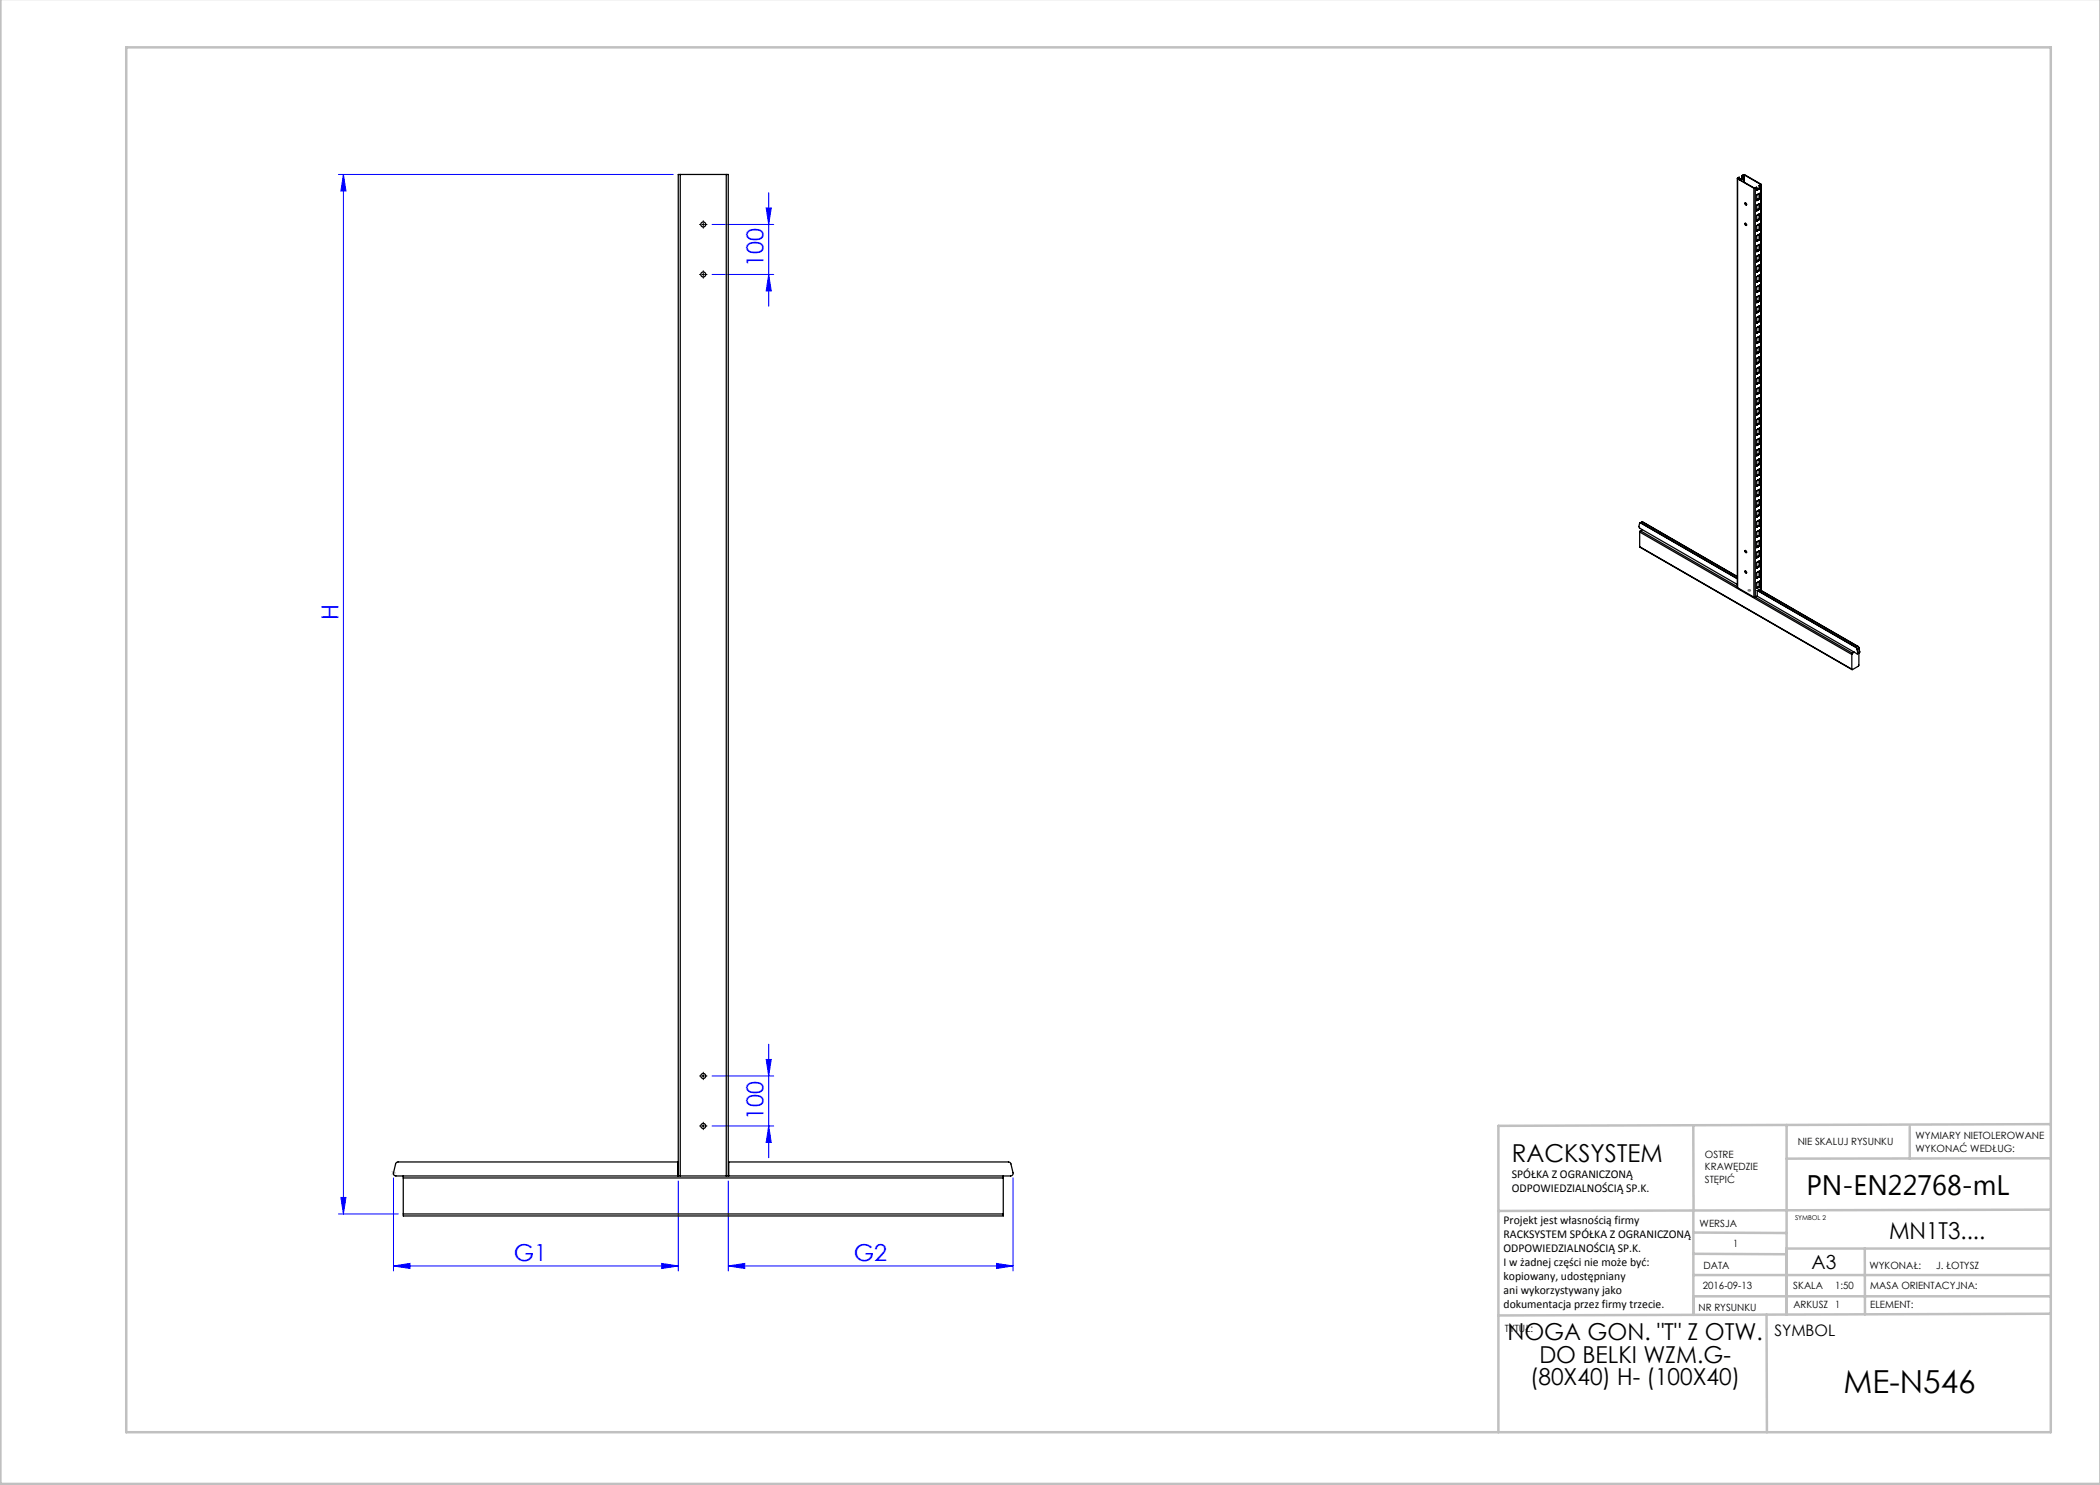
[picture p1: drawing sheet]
<svg xmlns="http://www.w3.org/2000/svg" width="420mm" height="297mm" viewBox="0 0 420 297" stroke-linecap="round" stroke-linejoin="round" font-family="sans-serif">
<g fill="none" stroke="#c0c0c0" stroke-width=".5">
<path d="M.1 -.1v296.9h419.9M25.2 9.5h385v276.9h-385zM338.7 225.2v16.9M357.3 225v37.9M382 225.4v6.3M410.1 224.8l-110.4 .4v61.2M410.1 231.7h-52.8M338.7 259.3h71.5M338.7 255h71.5M338.7 250.8l18.6 .1M338.7 246.5l18.6 .1M338.7 242.1v20.9"/>
<path d="M373 249.7v13.2M410.1 241.9l-110.4 .3M410.2 249.7h-52.9v13.2M353.3 262.9l.1 23.5M410.2 262.7l-110.5 .4"/>
</g>
<path d="M78.3 234.2l.8 .7M78.3 234.9l.8-.7M78.7 235.1v-1M79.2 234.6h-1" fill="none" stroke="#c0c0c0" stroke-width=".2" stroke-dasharray="1.3 .6" stroke-dashoffset=".5" stroke-linecap="butt"/>
<g fill="none" stroke="#00f" stroke-width=".2">
<path d="M67.7 34.9h67M68.7 34.9l.5 3.3h-1zM68.7 34.9v207.9M153.7 38.5v22.7M142.4 54.9h12.3M142.4 44.9h12.3M153.2 41.6h1l-.5 3.3zM153.7 54.9l.5 3.3h-1zM142.4 215.2h12.3M153.2 211.9h1l-.5 3.3zM153.7 208.8v22.7M68.2 239.5h1l-.5 3.3z"/>
<path d="M78.7 235.6v18.6M135.7 236.2v18M142.4 225.2h12.3M145.7 236.2v18M153.7 225.2l.5 3.3h-1zM202.6 235.6v18.6M67.7 242.8h12M78.7 253.2l3.3-.5v1zM78.7 253.2h57M132.4 252.7l3.3 .5-3.3 .5zM145.7 253.2l3.3-.5v1zM145.7 253.2h56.9"/>
<path d="M199.3 252.7l3.3 .5-3.3 .5z"/>
</g>
<circle cx="349.9" cy="118.1" r=".2" fill="none" stroke="#808080" stroke-width=".25"/>
<g fill="none" stroke="#000" stroke-width=".2" stroke-dasharray="15.2 1.3 1.3 1.3">
<path d="M140.2 54.9h-.3M140.2 44.9h-.3M140.7 54.4v-.3M140.7 55.4v.2M140.7 44.4v-.3M140.7 45.4v.2M141.2 54.9h.2M141.2 44.9h.2M140.2 215.2h-.3M140.7 214.7v-.3M140.7 215.7v.2M141.2 215.2h.2"/>
<path d="M140.2 225.2h-.3M140.7 224.7v-.3M140.7 225.7v.2M141.2 225.2h.2"/>
</g>
<path d="M140.4 54.9h.5M140.4 44.9h.5M140.7 44.6v.5M140.7 54.6v.5M140.4 215.2h.5M140.7 214.9v.5M140.4 225.2h.5M140.7 224.9v.5" fill="none" stroke="#000" stroke-width=".2"/>
<g fill="#00f">
<path d="M78.7 253.2l3.3-.5v1zM132.4 252.7l3.3 .5-3.3 .5z"/>
<path d="M145.7 253.2l3.3-.5v1zM199.3 252.7l3.3 .5-3.3 .5z"/>
<path d="M153.7 54.9l.5 3.3h-1zM153.2 41.6h1l-.5 3.3z"/>
<path d="M153.2 211.9h1l-.5 3.3zM153.7 225.2l.5 3.3h-1zM68.7 34.9l.5 3.3h-1zM68.2 239.5h1l-.5 3.3z"/>
</g>
<g fill="none" stroke="#000" stroke-width=".25">
<path d="M136.1 34.9h-.4v200.3M136.1 34.9v200.3M136.1 34.9h9.2M145.3 34.9h.4v200.3M145.3 34.9v200.3M347.5 35.7v81.8M347.5 35.8l3.3 1.8M347.5 35.8v81.7M347.6 35.6v.1M347.6 35.7l3.2 1.9 .5-.1M347.9 35.5l-.4 .1v.2M347.9 35.5l-.3 .1"/>
<path d="M347.9 35.5v.4M348 36h.1M348 35.9v.1M348 35.9h.1M348.1 36h.1M348.1 35.9v.1M348.1 35.9h.1M348.2 35.8l-.1 .1M348.2 35.8l.1 .1M348.2 35.8h.1M348.3 35.7l-.3 .2M348.3 35.7l.1 .1"/>
<path d="M348.4 35.1l.5-.1 3.3 1.8v.2M348.4 35.7h-.1M348.4 35.7h.1M348.4 35.1v.1M348.4 35.1v.6M348.4 35.8l-.1 .1M348.4 35.7v.1M348.4 35.2v.5M348.7 35h.2M348.7 35l-.3 .2M348.7 35v1.4M348.9 35l3.2 1.9"/>
<path d="M348.9 35v1.5M350.8 37.6h.3M350.8 37.6v81.8M351.1 37.6v81.8M351.3 38.1h.1M351.3 37.5l-.2 .1M351.3 37.5v.6M351.3 39v1.1M351.3 39h.1M351.5 38h.1M351.5 38h-.2M351.5 40h.1"/>
<path d="M351.5 40l-.2 .1M351.5 37.9v.1M351.5 39.9l.1-.1 .1 .1M351.5 39.9v.1M351.5 37.9h.1M351.5 39.9h.1M351.5 38l-.1 .1M351.5 38.9h.1M351.6 39.9l-.1 .1M351.6 37.9l-.1 .1M351.6 37.9h.1M351.6 39.9h.1"/>
<path d="M351.6 38.9l-.2 .1M351.7 37.8l-.2 .1M351.7 39.9h-.1M351.7 39.9h.1M351.7 37.8l-.1 .1M351.7 37.8v.1M351.7 37.8h.1M351.8 37.7l.1 .1M351.8 37.7l-.1 .1M351.8 39.8l-.1 .1M351.8 39.8h.1M351.8 37.7h.1"/>
<path d="M351.8 39.7v.1M351.8 37.1l.1 .1M351.8 37.1v.6M351.8 38.7v1M351.8 39.7l.1 .1M351.9 38.7h.1M351.9 38.7l-.3 .2M351.9 39.8l-.2 .1M351.9 37.8l-.2 .1M351.9 39.8h.1M351.9 37.7v.1M351.9 37.2v.5"/>
<path d="M351.9 38.7v1.1M352.1 36.9v.1M352.1 37l-.3 .1M352.2 37l-.3 .2M352.2 37v81.1M352.2 36.9v81.2M349 44.7a.21 .21 0 0 1 .3 .1 .21 .21 0 0 1-.2 .2zM349 40.6a.21 .21 0 0 1 .3 .1 .21 .21 0 0 1-.2 .2zM349.1 40.6v.2l.2 .2M349.1 44.6v.3l.2 .2M351.3 50.3h.1M351.3 48.3h.1"/>
<path d="M351.3 51.3v1.1M351.3 40.1h.1M351.3 42.1l.1 .1M351.3 44.2h.1M351.3 46.2h.1M351.3 52.4h.1M351.3 54.4h.1M351.3 56.4l.1 .1M351.3 58.5h.1M351.4 58.5h.1M351.4 56.5h.1M351.4 54.4h.1"/>
<path d="M351.4 52.4h.1M351.4 46.2h.1M351.4 44.2h.1M351.4 42.2h.1M351.4 40.1h.1M351.3 51.3h.1M351.5 42v.1M351.5 42l-.2 .1M351.5 44.1h.1M351.5 44.1h-.2M351.5 46.1v.1M351.5 46.1l-.2 .1"/>
<path d="M351.5 48.2h.1M351.5 48.2h-.2M351.5 50.2h.1M351.5 50.2l-.2 .1M351.5 52.2v.1M351.5 52.2l-.2 .1M351.5 54.3h.1M351.5 54.3h-.2M351.5 56.3v.1M351.5 56.3l-.2 .1M351.5 58.4h.1M351.5 58.4h-.2"/>
<path d="M351.5 41.9v.1M351.5 44l.1-.1 .1 .1M351.5 44v.1M351.5 46v.1M351.5 48.1v.1M351.5 50.1v.1M351.5 52.2h.1M351.5 54.2v.1M351.5 56.2l.1-.1 .1 .1M351.5 56.2v.1M351.5 58.3v.1M351.5 41.9h.1"/>
<path d="M351.5 44h.1M351.5 46h.1M351.5 48.1h.1M351.5 50.1h.1M351.5 54.2h.1M351.5 56.2h.1M351.5 58.3h.1M351.5 41.9l.1 .1M351.5 46l.1 .1M351.5 56.2l.1 .1M351.5 58.4l-.1 .1M351.5 56.4l-.1 .1"/>
<path d="M351.5 54.3l-.1 .1M351.5 52.3l-.1 .1M351.5 50.2l-.1 .1M351.5 48.2l-.1 .1M351.5 46.2h-.1M351.5 44.1l-.1 .1M351.5 42.1l-.1 .1M351.5 40l-.1 .1M351.5 40.9h.1M351.5 43h.1M351.5 45h.1M351.5 47l.1 .1"/>
<path d="M351.5 49.1h.1M351.5 51.1h.1M351.5 53.2h.1M351.5 55.2h.1M351.5 57.2l.1 .1M351.5 59.3h.1M351.6 57.2l-.3 .2v1.1M351.6 58.3l-.1 .1M351.6 55.2l-.3 .1v1.1M351.6 56.3l-.1 .1M351.6 53.2l-.3 .1v1.1M351.6 54.2l-.1 .1"/>
<path d="M351.6 52.2l-.1 .1M351.6 50.2h-.1M351.6 47l-.3 .2v1.1M351.6 48.1l-.1 .1M351.6 45l-.3 .1v1.1M351.6 46.1l-.1 .1M351.6 42.9l-.3 .2v1.1M351.6 44l-.1 .1M351.6 40.9l-.3 .2v1M351.6 42l-.1 .1M351.6 42h.1M351.6 44h.1"/>
<path d="M351.6 46.1h.1M351.6 48.1h.1M351.6 50.1v.1M351.6 52.2h.1M351.6 54.2h.1M351.6 56.3h.1M351.6 58.3h.1M351.6 51.1l-.2 .1M351.7 41.9h-.2M351.7 46h-.2M351.7 48l-.2 .1M351.7 50.1h-.2"/>
<path d="M351.7 52.1l-.2 .1M351.7 54.1l-.2 .1M351.7 58.2l-.2 .1M351.7 58.3h-.1M351.7 58.3h.1M351.7 56.2l-.1 .1M351.7 56.2h.1M351.7 54.2h-.1M351.7 54.2h.1M351.7 52.1l-.1 .1M351.7 52.1v.1M351.7 50.1h-.1"/>
<path d="M351.7 50.1h.1M351.7 48l-.1 .1M351.7 48.1h.1M351.7 46l-.1 .1M351.7 46h.1M351.7 44h-.1M351.7 44h.1M351.7 41.9l-.1 .1M351.7 41.9v.1M351.7 41.9h.1M351.7 48v.1M351.7 52.1h.1"/>
<path d="M351.8 41.8l-.1 .1M351.8 41.8l.1 .1M351.8 43.9h-.1M351.8 43.9h.1M351.8 45.9l-.1 .1M351.8 45.9h.1M351.8 47.9l-.1 .1M351.8 47.9l.1 .1M351.8 50l-.1 .1M351.8 50h.1M351.8 52l-.1 .1M351.8 52l.1 .1"/>
<path d="M351.8 54.1l-.1 .1M351.8 54.1h.1M351.8 56.1l-.1 .1M351.8 56.1l.1 .1M351.8 58.2h-.1M351.8 58.2h.1M351.8 41.8h.1M351.8 43.8v.1M351.8 47.9h.1M351.8 49.9v.1M351.8 52h.1M351.8 54v.1"/>
<path d="M351.8 56.1h.1M351.8 58.1v.1M351.8 40.7v1.1M351.8 42.8v1M351.8 44.8v1.1M351.8 46.9v1M351.8 48.9v1M351.8 51v1M351.8 53v1M351.8 55v1.1M351.8 57.1v1M351.8 59.1v1.1"/>
<path d="M351.8 43.8l.1 .1M351.8 49.9l.1 .1M351.8 54l.1 .1M351.8 58.1l.1 .1M351.9 59.1h.1M351.9 59.1l-.6 .3v1.1M351.9 57.1h.1M351.9 57.1l-.3 .1M351.9 55h.1M351.9 55l-.3 .2M351.9 53h.1M351.9 53l-.3 .2"/>
<path d="M351.9 50.9h.1M351.9 50.9l-.3 .2M351.9 48.9h.1M351.9 48.9l-.6 .3v1.1M351.9 46.8h.1M351.9 46.8l-.3 .2M351.9 44.8h.1M351.9 44.8l-.3 .2M351.9 42.8h.1M351.9 42.8l-.3 .1M351.9 40.7h.1M351.9 40.7l-.3 .2"/>
<path d="M351.9 58.2l-.2 .1M351.9 56.2h-.2M351.9 54.1l-.2 .1M351.9 52.1l-.2 .1M351.9 50l-.2 .1M351.9 48l-.2 .1M351.9 45.9l-.2 .1M351.9 43.9l-.2 .1M351.9 41.9l-.2 .1M351.9 46.8v.1M351.9 58.2h.1M351.9 56.1v.1"/>
<path d="M351.9 54.1h.1M351.9 52h.1M351.9 50h.1M351.9 47.9v.1M351.9 45.9h.1M351.9 43.9h.1M351.9 41.8v.1M351.9 40.7v1.1M351.9 42.8v1.1M351.9 44.8v1.1M351.9 46.9v1M351.9 48.9v1.1"/>
<path d="M351.9 50.9v1.1M351.9 53v1.1M351.9 55v1.1M351.9 57.1v1.1M351.9 59.1v1.1M351.3 74.8h.1M351.3 72.8h.1M351.3 62.6h.1M351.3 60.5h.1M351.3 63.5v1.1M351.3 64.6h.1M351.3 66.6l.1 .1"/>
<path d="M351.3 68.7h.1M351.3 70.7h.1M351.3 76.9h.1M351.3 78.9h.1M351.4 78.9h.1M351.4 76.9h.1M351.4 70.7h.1M351.4 68.7h.1M351.4 66.7h.1M351.4 64.6h.1M351.3 63.5h.1M351.5 60.4h.1"/>
<path d="M351.5 60.4l-.2 .1M351.5 62.4v.1M351.5 62.4l-.2 .1M351.5 64.5h.1M351.5 64.5l-.2 .1M351.5 66.5v.1M351.5 66.5l-.2 .1M351.5 68.6h.1M351.5 68.6h-.2M351.5 70.6v.1M351.5 70.6l-.2 .1M351.5 72.7h.1"/>
<path d="M351.5 72.7h-.2M351.5 74.7h.1M351.5 74.7l-.2 .1M351.5 76.7v.1M351.5 76.7l-.2 .1M351.5 78.8h.1M351.5 78.8h-.2M351.5 60.3v.1M351.5 62.4h.1M351.5 64.4v.1M351.5 66.4v.1M351.5 68.5l.1-.1 .1 .1"/>
<path d="M351.5 68.5v.1M351.5 70.5v.1M351.5 72.6l.1-.1 .1 .1M351.5 72.6v.1M351.5 74.6v.1M351.5 76.7h.1M351.5 78.7l.1-.1 .1 .1M351.5 78.7v.1M351.5 60.3h.1M351.5 64.4h.1M351.5 66.4h.1M351.5 68.5h.1"/>
<path d="M351.5 70.5h.1M351.5 72.6h.1M351.5 74.6h.1M351.5 76.6v.1M351.5 78.7h.1M351.5 60.3l.1 .1M351.5 66.4l.1 .1M351.5 70.5l.1 .1M351.5 76.6l.1 .1M351.5 78.8l-.1 .1M351.5 76.8l-.1 .1M351.5 74.7l-.1 .1"/>
<path d="M351.5 72.7l-.1 .1M351.5 70.7h-.1M351.5 68.6l-.1 .1M351.5 66.6l-.1 .1M351.5 64.5l-.1 .1M351.5 62.5l-.1 .1M351.5 60.4l-.1 .1M351.5 61.3l.1 .1M351.5 63.4h.1M351.5 65.4h.1M351.5 67.5h.1M351.5 69.5h.1"/>
<path d="M351.5 71.5l.1 .1M351.5 73.6h.1M351.5 75.6h.1M351.5 77.7h.1M351.5 79.7h.1M351.6 79.7l-.3 .1v1.1M351.6 77.6l-.3 .2v1.1M351.6 78.7l-.1 .1M351.6 75.6l-.3 .2v1.1M351.6 76.7l-.1 .1M351.6 74.6l-.1 .1M351.6 72.6l-.1 .1"/>
<path d="M351.6 69.5l-.3 .1v1.1M351.6 70.6l-.1 .1M351.6 67.4l-.3 .2v1.1M351.6 68.5l-.1 .1M351.6 65.4l-.3 .2v1M351.6 66.5l-.1 .1M351.6 64.4l-.1 .1M351.6 62.4l-.1 .1M351.6 60.4h-.1M351.6 60.4h.1M351.6 62.4h.1M351.6 64.4h.1"/>
<path d="M351.6 66.5h.1M351.6 70.6h.1M351.6 72.6h.1M351.6 74.6h.1M351.6 76.7h.1M351.6 78.7h.1M351.6 63.4l-.2 .1M351.7 60.3h-.2M351.7 62.3l-.2 .1M351.7 64.3l-.2 .1M351.7 66.4h-.2M351.7 70.5h-.2"/>
<path d="M351.7 74.6h-.2M351.7 76.6h-.2M351.7 78.7h-.1M351.7 78.7h.1M351.7 76.6l-.1 .1M351.7 76.6v.1M351.7 74.6h-.1M351.7 74.6h.1M351.7 72.5l-.1 .1M351.7 72.5v.1M351.7 70.5l-.1 .1M351.7 70.5h.1"/>
<path d="M351.7 68.5h-.1M351.7 68.5h.1M351.7 66.4l-.1 .1M351.7 66.4v.1M351.7 64.4h-.1M351.7 64.4h.1M351.7 62.3l-.1 .1M351.7 62.3v.1M351.7 60.3l-.1 .1M351.7 60.3h.1M351.7 62.3h.1M351.7 66.4h.1"/>
<path d="M351.7 72.5h.1M351.7 76.6h.1M351.8 60.2l-.1 .1M351.8 60.2h.1M351.8 62.2l-.1 .1M351.8 62.2l.1 .1M351.8 64.3h.1M351.8 64.3l-.1 .1M351.8 66.3l-.1 .1M351.8 66.3l.1 .1M351.8 68.4h-.1M351.8 68.4h.1"/>
<path d="M351.8 70.4l-.1 .1M351.8 70.4h.1M351.8 72.4l.1 .1M351.8 72.4l-.1 .1M351.8 74.5l-.1 .1M351.8 74.5h.1M351.8 76.5l.1 .1M351.8 76.5l-.1 .1M351.8 78.6h-.1M351.8 78.6h.1M351.8 62.2h.1M351.8 64.2v.1"/>
<path d="M351.8 66.3h.1M351.8 68.3v.1M351.8 72.4h.1M351.8 74.4v.1M351.8 76.5h.1M351.8 78.5v.1M351.8 61.2v1M351.8 63.2v1M351.8 65.2v1.1M351.8 67.3v1M351.8 69.3v1.1M351.8 71.4v1"/>
<path d="M351.8 73.4v1M351.8 75.5v1M351.8 77.5v1M351.8 79.5v1.1M351.8 64.2l.1 .1M351.8 68.3l.1 .1M351.8 74.4l.1 .1M351.8 78.5l.1 .1M351.9 79.5h.1M351.9 79.5l-.3 .2M351.9 77.5h.1M351.9 77.5l-.3 .1"/>
<path d="M351.9 75.4h.1M351.9 75.4l-.3 .2M351.9 73.4h.1M351.9 73.4l-.6 .3v1.1M351.9 71.3h.1M351.9 71.3l-.6 .4v1.1M351.9 69.3h.1M351.9 69.3l-.3 .2M351.9 67.3h.1M351.9 67.3l-.3 .1M351.9 65.2h.1M351.9 65.2l-.3 .2"/>
<path d="M351.9 63.2h.1M351.9 63.2l-.3 .2M351.9 61.1h.1M351.9 61.1l-.6 .4v1.1M351.9 78.6l-.2 .1M351.9 76.6l-.2 .1M351.9 74.5l-.2 .1M351.9 72.5l-.2 .1M351.9 70.4l-.2 .1M351.9 68.4l-.2 .1M351.9 66.4l-.2 .1M351.9 64.3l-.2 .1"/>
<path d="M351.9 62.3l-.2 .1M351.9 60.2l-.2 .1M351.9 61.1v.1M351.9 71.3v.1M351.9 78.6h.1M351.9 76.5h.1M351.9 74.5h.1M351.9 72.4v.1M351.9 70.4h.1M351.9 68.4h.1M351.9 66.3v.1M351.9 64.3h.1"/>
<path d="M351.9 62.2v.1M351.9 60.2h.1M351.9 61.2v1M351.9 63.2v1.1M351.9 65.2v1.1M351.9 67.3v1.1M351.9 69.3v1.1M351.9 71.4v1M351.9 73.4v1.1M351.9 75.4v1.1M351.9 77.5v1.1M351.9 79.5v1.1"/>
<path d="M351.3 97.3h.1M351.3 95.2h.1M351.3 85h.1M351.3 86v1.1M351.3 98.2v1.1M351.3 80.9h.1M351.3 83h.1M351.3 87.1h.1M351.3 89.1h.1M351.3 91.1l.1 .1M351.3 93.2h.1M351.3 99.3h.1"/>
<path d="M351.4 99.3h.1M351.4 93.2h.1M351.4 91.2h.1M351.4 89.1h.1M351.4 87.1h.1M351.4 83h.1M351.4 80.9h.1M351.3 98.2h.1M351.3 86h.1M351.5 80.8v.1M351.5 80.8l-.2 .1M351.5 82.9h.1"/>
<path d="M351.5 82.9h-.2M351.5 84.9h.1M351.5 84.9l-.2 .1M351.5 86.9v.1M351.5 86.9l-.2 .1M351.5 89h.1M351.5 89h-.2M351.5 91v.1M351.5 91l-.2 .1M351.5 93.1h.1M351.5 93.1h-.2M351.5 95.1h.1"/>
<path d="M351.5 95.1l-.2 .1M351.5 97.1v.1M351.5 97.1l-.2 .1M351.5 99.2h.1M351.5 99.2l-.2 .1M351.5 80.7l.1-.1 .1 .1M351.5 80.7v.1M351.5 82.8v.1M351.5 84.8l.1-.1 .1 .1M351.5 84.8v.1M351.5 86.9l.1-.1 .1 .1M351.5 86.9h.1"/>
<path d="M351.5 88.9v.1M351.5 90.9l.1-.1 .1 .1M351.5 90.9v.1M351.5 93v.1M351.5 95v.1M351.5 97.1l.1-.1 .1 .1M351.5 97.1h.1M351.5 99.1v.1M351.5 80.7h.1M351.5 82.8h.1M351.5 84.8h.1M351.5 88.9h.1"/>
<path d="M351.5 90.9h.1M351.5 93h.1M351.5 95h.1M351.5 99.1h.1M351.5 80.7l.1 .1M351.5 84.8l.1 .1M351.5 90.9l.1 .1M351.5 95l.1 .1M351.5 99.2l-.1 .1M351.5 97.2l-.1 .1M351.5 95.1l-.1 .1M351.5 93.1l-.1 .1"/>
<path d="M351.5 91.1l-.1 .1M351.5 89l-.1 .1M351.5 87l-.1 .1M351.5 84.9l-.1 .1M351.5 82.9l-.1 .1M351.5 80.9h-.1M351.5 81.7l.1 .1M351.5 83.8h.1M351.5 85.8h.1M351.5 87.9h.1M351.5 89.9h.1M351.5 91.9l.1 .1"/>
<path d="M351.5 94h.1M351.5 96l.1 .1M351.5 98.1h.1M351.6 99.1l-.1 .1M351.6 97.1l-.1 .1M351.6 94l-.3 .1v1.1M351.6 95.1h-.1M351.6 91.9l-.3 .2v1.1M351.6 93l-.1 .1M351.6 89.9l-.3 .2v1M351.6 91l-.1 .1M351.6 87.9l-.3 .1v1.1"/>
<path d="M351.6 88.9l-.1 .1M351.6 86.9l-.1 .1M351.6 84.9h-.1M351.6 81.7l-.3 .2v1.1M351.6 82.8l-.1 .1M351.6 80.8l-.1 .1M351.6 80.8h.1M351.6 82.8h.1M351.6 84.9h.1M351.6 86.9h.1M351.6 88.9h.1M351.6 91h.1"/>
<path d="M351.6 93h.1M351.6 95.1h.1M351.6 97.1h.1M351.6 99.1h.1M351.6 98.1l-.2 .1M351.6 85.8l-.2 .1M351.7 82.7l-.2 .1M351.7 88.8l-.2 .1M351.7 92.9l-.2 .1M351.7 95h-.2M351.7 99l-.2 .1M351.7 99.1h-.1"/>
<path d="M351.7 99.1h.1M351.7 97l-.1 .1M351.7 97v.1M351.7 95l-.1 .1M351.7 95h.1M351.7 93h-.1M351.7 93h.1M351.7 90.9l-.1 .1M351.7 90.9h.1M351.7 88.9h-.1M351.7 88.9h.1M351.7 86.8l-.1 .1"/>
<path d="M351.7 86.8v.1M351.7 84.8l-.1 .1M351.7 84.8h.1M351.7 82.8h-.1M351.7 82.8h.1M351.7 80.7l-.1 .1M351.7 80.7h.1M351.7 86.8h.1M351.7 97h.1M351.8 80.6l.1 .1M351.8 80.6l-.1 .1M351.8 82.7h-.1"/>
<path d="M351.8 82.7h.1M351.8 84.7h.1M351.8 84.7l-.1 .1M351.8 86.7l-.1 .1M351.8 86.7l.1 .1M351.8 88.8h.1M351.8 88.8l-.1 .1M351.8 90.8l-.1 .1M351.8 90.8l.1 .1M351.8 92.9h.1M351.8 92.9h-.1M351.8 94.9h.1"/>
<path d="M351.8 94.9l-.1 .1M351.8 96.9l.1 .1M351.8 96.9l-.1 .1M351.8 99l-.1 .1M351.8 99h.1M351.8 80.6h.1M351.8 82.6v.1M351.8 86.7h.1M351.8 88.7v.1M351.8 90.8h.1M351.8 92.8v.1M351.8 96.9h.1"/>
<path d="M351.8 98.9v.1M351.8 81.6v1M351.8 83.6v1.1M351.8 85.7v1M351.8 87.7v1M351.8 89.7v1.1M351.8 91.8v1M351.8 93.8v1.1M351.8 95.9v1M351.8 97.9v1M351.8 99.9v1.1M351.8 82.6h.1"/>
<path d="M351.8 88.7l.1 .1M351.8 92.8l.1 .1M351.8 98.9l.1 .1M351.9 99.9h.1M351.9 99.9l-.3 .2M351.9 97.9h.1M351.9 97.9l-.3 .2M351.9 95.8h.1M351.9 95.8l-.6 .4v1.1M351.9 93.8h.1M351.9 93.8l-.3 .2M351.9 91.8h.1"/>
<path d="M351.9 91.8l-.3 .1M351.9 89.7h.1M351.9 89.7l-.3 .2M351.9 87.7h.1M351.9 87.7l-.3 .2M351.9 85.6h.1M351.9 85.6l-.3 .2M351.9 83.6h.1M351.9 83.6l-.6 .3v1.1M351.9 81.5h.1M351.9 81.5l-.3 .2M351.9 99l-.2 .1"/>
<path d="M351.9 97l-.2 .1M351.9 94.9l-.2 .1M351.9 92.9l-.2 .1M351.9 90.9h-.2M351.9 88.8l-.2 .1M351.9 86.8l-.2 .1M351.9 84.7l-.2 .1M351.9 82.7l-.2 .1M351.9 80.7h-.2M351.9 81.5v.1M351.9 95.8v.1M351.9 99h.1"/>
<path d="M351.9 96.9v.1M351.9 94.9h.1M351.9 92.9h.1M351.9 90.8v.1M351.9 88.8h.1M351.9 86.7v.1M351.9 84.7h.1M351.9 82.6v.1M351.9 80.6v.1M351.9 81.6v1M351.9 83.6v1.1M351.9 85.6v1.1"/>
<path d="M351.9 87.7v1.1M351.9 89.7v1.1M351.9 91.8v1.1M351.9 93.8v1.1M351.9 95.9v1M351.9 97.9v1.1M351.9 99.9v1.1M327.9 109.3l42.5 24.6M327.9 106.4l42.5 24.5M327.9 106.4v2.9M327.9 109.3l42.5 24.5M328.1 106.2l-.2 .2"/>
<path d="M328.1 106.2l19.4 11.1M328.1 104.6h-.2l-.1 .7 .1 .3 19.6 11.3M328.1 104.6l19.4 11.2M328.1 104.6h-.1M328.1 104.6l19.4 11.1M328.1 104.6h.1M328.4 104.3l.1 .1M328.4 104.3l-.1 .1M328.5 104.4h-.2l-.1 .2M328.5 104.4l19 10.9M328.5 105.9l-.4 .3M347.5 117.5l3.3 1.9"/>
<path d="M349 114.2a.21 .21 0 0 1 .3 .1 .21 .21 0 0 1-.2 .3zM349 110.1a.21 .21 0 0 1 .3 .1 .21 .21 0 0 1-.2 .3zM349.1 110.1v.3l.2 .1M349.1 114.2v.2l.2 .2M350.8 119.4h.3M351.1 119.4l19.4 11.2M351.3 109.5h.1M351.3 107.5h.1M351.3 110.5v1.1M351.3 101.3l.1 .1M351.3 103.4h.1M351.3 105.4h.1"/>
<path d="M351.3 111.6h.1M351.3 113.6h.1M351.3 115.6l.1 .1M351.3 117.7h.1M351.4 117.7h.1M351.4 115.7h.1M351.4 113.6h.1M351.4 111.6h.1M351.4 105.4h.1M351.4 103.4h.1M351.4 101.4h.1M351.3 110.5h.1"/>
<path d="M351.4 118.1v1.1l20 11.5 .1-.1M351.4 118.1l19.8 11.4M351.4 118.1l19.9 11.4M351.4 119.2l-.3 .2M351.5 101.2v.1M351.5 101.2l-.2 .1M351.5 103.3h.1M351.5 103.3h-.2M351.5 105.3v.1M351.5 105.3l-.2 .1M351.5 107.4h.1M351.5 107.4h-.2"/>
<path d="M351.5 109.4h.1M351.5 109.4l-.2 .1M351.5 111.4v.1M351.5 111.4l-.2 .1M351.5 113.5h.1M351.5 113.5h-.2M351.5 115.5v.1M351.5 115.5l-.2 .1M351.5 117.6h.1M351.5 117.6h-.2M351.5 101.1v.1M351.5 103.2l.1-.1 .1 .1"/>
<path d="M351.5 103.2v.1M351.5 105.2v.1M351.5 107.3v.1M351.5 109.3l.1-.1 .1 .1M351.5 109.3v.1M351.5 111.4h.1M351.5 113.4v.1M351.5 115.4l.1-.1 .1 .1M351.5 115.4v.1M351.5 117.5v.1M351.5 101.1h.1M351.5 103.2h.1"/>
<path d="M351.5 105.2h.1M351.5 107.3h.1M351.5 109.3h.1M351.5 111.3v.1M351.5 113.4h.1M351.5 115.4h.1M351.5 101.1l.1 .1M351.5 105.2l.1 .1M351.5 109.3l.1 .1M351.5 111.3l.1 .1M351.5 115.4l.1 .1M351.5 117.5h.1"/>
<path d="M351.5 117.6l-.1 .1M351.5 115.6l-.1 .1M351.5 113.5l-.1 .1M351.5 111.5l-.1 .1M351.5 109.4l-.1 .1M351.5 107.4l-.1 .1M351.5 105.4h-.1M351.5 103.3l-.1 .1M351.5 101.3l-.1 .1M351.5 100.1h.1M351.5 102.2h.1M351.5 104.2h.1"/>
<path d="M351.5 106.2l.1 .1M351.5 108.3h.1M351.5 110.3h.1M351.5 112.4h.1M351.5 114.4h.1M351.5 116.4l.1 .1M351.6 116.4l-.3 .2v1.1M351.6 117.5l-.1 .1M351.6 114.4l-.3 .1v1.1M351.6 115.5l-.1 .1M351.6 112.3l-.3 .2v1.1M351.6 113.4l-.1 .1"/>
<path d="M351.6 111.4l-.1 .1M351.6 109.4h-.1M351.6 106.2l-.3 .2v1.1M351.6 107.3l-.1 .1M351.6 104.2l-.3 .1v1.1M351.6 105.3l-.1 .1M351.6 102.1l-.3 .2v1.1M351.6 103.2l-.1 .1M351.6 100.1l-.3 .2v1M351.6 101.2l-.1 .1M351.6 101.2h.1M351.6 105.3h.1"/>
<path d="M351.6 107.3h.1M351.6 109.3v.1M351.6 111.4h.1M351.6 113.4h.1M351.6 115.5h.1M351.6 117.5h.1M351.6 110.3l-.2 .1M351.7 101.1h-.2M351.7 105.2h-.2M351.7 107.2l-.2 .1M351.7 111.3h-.2M351.7 113.3l-.2 .1"/>
<path d="M351.7 117.4l-.2 .1M351.7 117.5h-.1M351.7 117.5h.1M351.7 115.4l-.1 .1M351.7 115.4h.1M351.7 113.4h-.1M351.7 113.4h.1M351.7 111.3l-.1 .1M351.7 111.3v.1M351.7 109.3h-.1M351.7 109.3h.1M351.7 107.2l-.1 .1"/>
<path d="M351.7 107.3h.1M351.7 105.2l-.1 .1M351.7 105.2h.1M351.7 103.2h-.1M351.7 103.2h.1M351.7 101.1l-.1 .1M351.7 101.1v.1M351.7 101.1h.1M351.7 107.2v.1M351.7 111.3h.1M351.8 117.9l19.8 11.4M351.8 117.9v.4"/>
<path d="M351.8 101l.1 .1M351.8 101l-.1 .1M351.8 103.1h-.1M351.8 103.1h.1M351.8 105.1h.1M351.8 105.1l-.1 .1M351.8 107.1l-.1 .1M351.8 107.1l.1 .1M351.8 109.2h.1M351.8 109.2l-.1 .1M351.8 111.2l.1 .1M351.8 111.2l-.1 .1"/>
<path d="M351.8 113.3h.1M351.8 113.3l-.1 .1M351.8 115.3l.1 .1M351.8 115.3l-.1 .1M351.8 117.4h.1M351.8 117.4h-.1M351.8 101h.1M351.8 103v.1M351.8 107.1h.1M351.8 109.1v.1M351.8 111.2h.1M351.8 113.2v.1"/>
<path d="M351.8 115.3h.1M351.8 117.3v.1M351.8 102v1M351.8 104v1.1M351.8 106.1v1M351.8 108.1v1M351.8 110.2v1M351.8 112.2v1M351.8 114.2v1.1M351.8 116.3v1M351.8 103l.1 .1M351.8 109.1l.1 .1"/>
<path d="M351.8 113.2l.1 .1M351.8 117.3l.1 .1M351.9 116.3h.1M351.9 116.3l-.3 .1M351.9 114.2h.1M351.9 114.2l-.3 .2M351.9 112.2h.1M351.9 112.2l-.3 .1M351.9 110.1h.1M351.9 110.1l-.3 .2M351.9 108.1h.1M351.9 108.1l-.6 .3v1.1"/>
<path d="M351.9 106h.1M351.9 106l-.3 .2M351.9 104h.1M351.9 104l-.3 .2M351.9 102h.1M351.9 102l-.3 .1M351.9 117.4l-.2 .1M351.9 115.4h-.2M351.9 113.3l-.2 .1M351.9 111.3l-.2 .1M351.9 109.2l-.2 .1M351.9 107.2l-.2 .1"/>
<path d="M351.9 105.1l-.2 .1M351.9 103.1l-.2 .1M351.9 101.1l-.2 .1M351.9 106v.1M351.9 117.4h.1M351.9 115.3v.1M351.9 113.3h.1M351.9 111.2h.1M351.9 109.2h.1M351.9 107.1v.1M351.9 105.1h.1M351.9 103.1h.1"/>
<path d="M351.9 101v.1M351.9 102v1.1M351.9 104v1.1M351.9 106.1v1M351.9 108.1v1.1M351.9 110.1v1.1M351.9 112.2v1.1M351.9 114.2v1.1M351.9 116.3v1.1M370.4 130.9v2.9M370.5 130.6l-.1 .3M370.9 130.4l-.4 .2"/>
<path d="M371.2 129.5l.2 .3M371.3 129.5l.1 .3M371.3 129.5h-.1M371.4 129.8l.1 .8M371.4 129.8h.1M371.4 129.8l.2 .8M371.6 129.3l.2 .3M371.6 130.6l-.1 .2M371.6 130.6h-.1M371.6 129.3l.2 .2M371.6 129.3h.1M371.8 129.6l.1 .8"/>
<path d="M371.8 130.6v2.5l-1.3 .8-.1-.1M371.8 129.5v.1M371.8 129.5l.1 .9M371.9 130.4l-.1 .2-.2-.2M371.9 130.4v.2M371.9 130.4h.1M80.7 235.2v.4M80.7 235.6v7.2M80.7 235.6h120M135.6 235.2v-2.8h-56l-.5 .3-.4 1.9a.5 .5 0 0 0 .5 .6h56.5M135.7 235.2h.4M136.1 235.2h9.2"/>
<path d="M145.3 235.2h.4M145.7 235.2h56.4a.5 .5 0 0 0 .5-.6l-.4-1.9-.5-.3h-55.9v2.8M200.7 235.2v.4M200.7 235.6v7.2M80.7 242.8v.4h120v-.4M80.7 242.8h120"/>
<circle cx="140.7" cy="54.9" r=".5"/>
<circle cx="140.7" cy="44.9" r=".5"/>
<circle cx="140.7" cy="215.2" r=".5"/>
<circle cx="140.7" cy="225.2" r=".5"/>
</g>
<text font-size="6.3" x="368.7" y="278.5">ME-N546</text>
<text font-size="5.6" x="361.3" y="239.1">PN-EN22768-mL</text>
<text font-size="4.9" x="302.4" y="232.4">RACKSYSTEM</text>
<g font-size="4.7" fill="#00f">
<text x="152.7" y="53.4" transform="rotate(-90 152.7 53.4)">100</text>
<text x="67.7" y="124.1" transform="rotate(-90 67.7 124.1)">H</text>
<text x="152.7" y="223.9" transform="rotate(-90 152.7 223.9)">100</text>
<text x="102.8" y="252.2">G1</text>
<text x="170.8" y="252.2">G2</text>
</g>
<g font-size="4.7">
<text x="377.8" y="247.8">MN1T3....</text>
<text x="301.5" y="268.1">NOGA GON. &quot;T&quot; Z OTW.</text>
<text x="307.9" y="272.6">DO BELKI WZM.G-</text>
<text x="306" y="277.1">(80X40) H- (100X40)</text>
</g>
<text font-size="3.9" x="362.3" y="253.8">A3</text>
<text font-size="3.2" x="354.9" y="267.2">SYMBOL</text>
<g font-size="2.4">
<text x="302.4" y="235.6">SPÓŁKA Z OGRANICZONĄ</text>
<text x="302.4" y="238.4">ODPOWIEDZIALNOŚCIĄ SP.K.</text>
<text x="300.7" y="244.7">Projekt jest własnością firmy</text>
<text x="300.7" y="247.5">RACKSYSTEM SPÓŁKA Z OGRANICZONĄ</text>
<text x="300.7" y="250.3">ODPOWIEDZIALNOŚCIĄ SP.K.</text>
<text x="300.7" y="253.1">I w żadnej części nie może być:</text>
<text x="300.7" y="256">kopiowany, udostępniany</text>
<text x="300.7" y="258.8">ani wykorzystywany jako</text>
<text x="300.7" y="261.6">dokumentacja przez firmy trzecie.</text>
</g>
<g font-size="2">
<text x="383.1" y="227.9">WYMIARY NIETOLEROWANE</text>
<text x="341" y="231.6">OSTRE</text>
<text x="359.5" y="228.9">NIE SKALUJ RYSUNKU</text>
<text x="383.1" y="230.4">WYKONAĆ WEDŁUG:</text>
<text x="341" y="234.1">KRAWĘDZIE</text>
<text x="341" y="236.6">STĘPIĆ</text>
<text x="339.9" y="245.4">WERSJA</text>
<text x="346.6" y="249.5">1</text>
<text x="340.6" y="257.7">2016-09-13</text>
<text x="340.7" y="253.8">DATA</text>
<text x="358.7" y="257.7">SKALA</text>
<text x="367" y="257.7">1:50</text>
<text x="373.9" y="253.8">WYKONAŁ:</text>
<text x="374.1" y="257.7">MASA ORIENTACYJNA:</text>
<text x="387.2" y="253.8">J. ŁOTYSZ</text>
<text x="339.7" y="262.3">NR RYSUNKU</text>
<text x="358.7" y="261.7">ARKUSZ 1</text>
<text x="374.1" y="261.7">ELEMENT:</text>
<text x="301" y="266.4">TYTUŁ:</text>
</g>
<text font-size="1.3" x="359" y="244">SYMBOL 2</text>
</svg>
